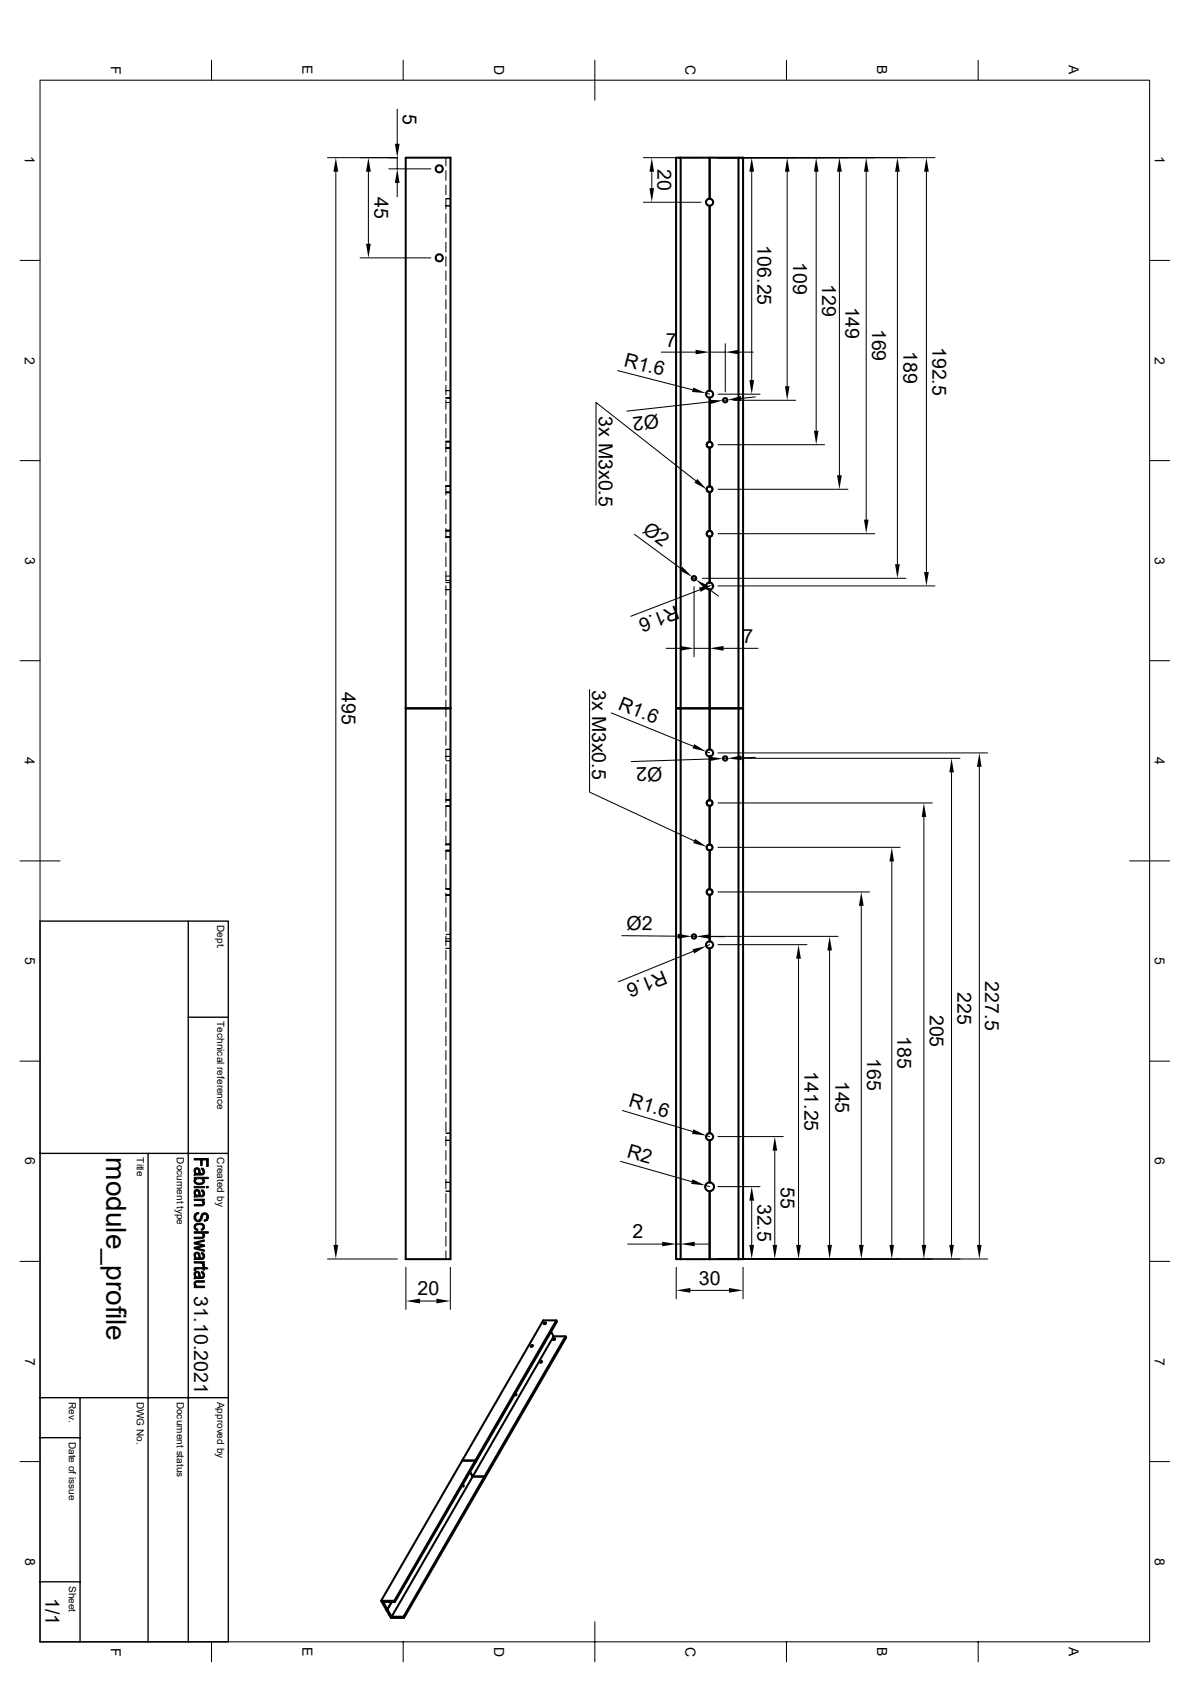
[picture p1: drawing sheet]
<svg xmlns="http://www.w3.org/2000/svg" width="297mm" height="420mm" viewBox="0 0 297 420" stroke-linecap="round" stroke-linejoin="round" font-family="sans-serif">
<g fill="none" stroke="#000" stroke-width=".51">
<path d="M101.3 39.4h11.1v275h-11.1v-137.5h11.1h-11.1zM168.7 39.4h1.2v137.5h-1.2zM169.9 39.4h7.2v10.2M184.3 39.4h-7.2v10.2M184.3 39.4h1.2v137.5h-1.2zM177.1 51.4v46.1M177.1 49.6a.89 .89 0 0 1 .9 .9 .89 .89 0 0 1-.9 .9M177.1 49.6a.89 .89 0 0 0-.9 .9 .89 .89 0 0 0 .9 .9M177.1 99.3v11.1M177.1 97.5a.89 .89 0 0 1 .9 .9 .89 .89 0 0 1-.9 .9M177.1 97.5a.89 .89 0 0 0-.9 .9 .89 .89 0 0 0 .9 .9M177.1 110.4a.7 .7 0 0 1 .7 .7 .7 .7 0 0 1-.7 .7"/>
<path d="M177.1 110.4a.7 .7 0 0 0-.7 .7 .7 .7 0 0 0 .7 .7M177.1 111.8v9.7M177.1 121.5a.7 .7 0 0 1 .7 .7 .7 .7 0 0 1-.7 .7M177.1 132.6a.7 .7 0 0 1 .7 .7 .7 .7 0 0 1-.7 .7M177.1 121.5a.7 .7 0 0 0-.7 .7 .7 .7 0 0 0 .7 .7M177.1 132.6a.7 .7 0 0 0-.7 .7 .7 .7 0 0 0 .7 .7M177.1 122.9v9.7M177.1 134v11.5M177.1 147.2v29.7h-7.2h7.2v10.2M177.1 147.2v29.7h7.2M177.1 145.5a.89 .89 0 0 1 .9 .8 .89 .89 0 0 1-.9 .9M177.1 145.5a.89 .89 0 0 0-.9 .8 .89 .89 0 0 0 .9 .9"/>
<path d="M168.7 176.9h1.2v137.5h-1.2zM184.3 176.9h-7.2v10.2M184.3 176.9h1.2v137.5h-1.2zM177.1 199.8a.7 .7 0 0 1 .7 .7 .7 .7 0 0 1-.7 .7M177.1 199.8a.7 .7 0 0 0-.7 .7 .7 .7 0 0 0 .7 .7M177.1 188.9v10.9M177.1 187.1a.89 .89 0 0 1 .9 .9 .89 .89 0 0 1-.9 .9M177.1 187.1a.89 .89 0 0 0-.9 .9 .89 .89 0 0 0 .9 .9M177.1 210.9a.7 .7 0 0 1 .7 .7 .7 .7 0 0 1-.7 .7M177.1 210.9a.7 .7 0 0 0-.7 .7 .7 .7 0 0 0 .7 .7M177.1 201.2v9.7M177.1 212.3v9.7"/>
<path d="M177.1 222a.7 .7 0 0 1 .7 .7 .7 .7 0 0 1-.7 .7M177.1 222a.7 .7 0 0 0-.7 .7 .7 .7 0 0 0 .7 .7M177.1 223.4v11.6M177.1 236.8v46.2M177.1 235a.89 .89 0 0 1 .9 .9 .89 .89 0 0 1-.9 .9M177.1 235a.89 .89 0 0 0-.9 .9 .89 .89 0 0 0 .9 .9M177.1 297.4v17h7.2M177.1 284.7v10.5M177.1 297.4v17h-7.2M177.1 295.2a1.1 1.1 0 0 1 1.1 1.1 1.1 1.1 0 0 1-1.1 1.1M177.1 283a.89 .89 0 0 1 .9 .8 .89 .89 0 0 1-.9 .9M177.1 295.2a1.1 1.1 0 0 0-1.1 1.1 1.1 1.1 0 0 0 1.1 1.1"/>
<path d="M177.1 283a.89 .89 0 0 0-.9 .8 .89 .89 0 0 0 .9 .9M132.5 336l.3-.2 .2 .2-.4 .3-.2-.1zM132.9 336.1l-.2 .2M136.2 330.5l-.3 .1M137.5 332.5l.7 1.2-20.2 35-.7-1.2 .7 1.2-20.3 35-1-1.8 1-1.9-1 1.9h-.3M138.1 334.3l.4-.1a.28 .28 0 0 1-.1 .3 .28 .28 0 0 1-.4-.1zM138.2 333.7h2.9M138.5 334.4l-.3 .2M138.9 329.7l.1 .3-20.2 35-.2-.3zM138.9 329.7h-3.3l-20.2 35M141.1 333.7l.2 .3-20.2 35-.2-.3h-2.9h2.9zM128.7 348.1l.2 .1-.1 .2z"/>
<path d="M134.7 340l.4-.2 .2 .1-.4 .4zM135.2 340.1l-.2 .1M115.4 364.7l-20.3 35 1.3 2.2M115.4 364.7h3.2M115.6 370.9h.1v.3zM95.1 399.7h3.3M96.4 401.9l1.2 2.1h3.2M97.7 403.7h3l20.2-35 .2 .3-20.3 35-.1-.3M98.6 400l-.2-.3 20.2-35 .2 .3-20.2 35h-3l1.1 1.9h-.3"/>
<circle cx="109.6" cy="42.2" r=".9"/>
<circle cx="109.6" cy="64.4" r=".9"/>
<circle cx="181" cy="99.9" r=".55"/>
<circle cx="173.2" cy="144.4" r=".55"/>
<circle cx="181" cy="189.4" r=".55"/>
<circle cx="173.2" cy="233.8" r=".55"/>
<circle cx="135.9" cy="330.4" r=".27"/>
</g>
<g fill="none" stroke="#000" stroke-width=".25">
<path d="M52.8 15v5M100.6 15v5M148.5 15v10M196.3 15v5M244.1 15v5M10 20h276.9v390h-276.9zM81.7 39.4h17.5M99.1 27.3v8.6M99.1 39.4v2.8M111.3 39.4v2M160.6 39.4h14.4M179.2 39.4h54.1"/>
<path d="M83.8 42.9v268M91.9 42.9v18M97 42.2h10.5M99.1 45.7v3.4M111.3 42.6v2.4M111.3 46.2v2.4M111.3 49.8v2.4M111.3 53.4v2.4M111.3 56.9v2.4M111.3 49.6h1.1M111.3 51.4h1.1M160.6 50.5h14.4"/>
<path d="M162.7 42.9v4.1M187.6 42.9v52M196.5 42.9v53.5M203.7 42.9v64.7M209.5 42.9v75.8M216.2 42.9v86.9M224 42.9v98M231.2 42.9v99.9M5 65h5M89.9 64.4h17.6M111.3 60.5v2.4M111.3 64.1v2.4"/>
<path d="M111.3 67.6v2.4M111.3 71.2v2.4M111.3 74.8v2.4M111.3 78.4v2.3M286.9 65h5M111.3 82v2.3M111.3 85.5v2.4M111.3 89.1v2.4M111.3 92.7v2.3M111.3 96.2v2.4M111.3 99.8v2.4M111.3 97.5h1.1"/>
<path d="M111.3 99.3h1.1M111.3 99.4h1.1M154.2 92.5l18.6 4.8M165.1 87.9h8.5M176.2 98.2l.9 .2M177.1 85.8v10.5M177.1 87.9h3.9M179.2 98.4h10.5M181 85.8v12M181.6 99.9l-1.1 .1M183.1 99.9h15.5M184.5 87.9h3.5"/>
<path d="M188.5 99.1l-3.5 .4M5 115h5M111.3 103.4v2.3M111.3 106.9v2.4M111.3 110.5v2.4M111.3 114.1v2.4M111.3 117.6v2.5M111.3 111.8h1.1M111.3 110.4h1.1M111.3 100.5h1.1M111.3 110.2h1.1M111.3 111.9h1.1"/>
<path d="M177 100.4l-20.5 2.3M179.2 111h26.6M286.9 115h5M111.3 121.2v2.4M111.3 124.8v2.4M111.3 128.4v2.4M111.3 132v2.3M111.3 135.5v2.4M111.3 139.1v2.4M111.3 122.9h1.1M111.3 121.5h1.1M111.3 134h1.1"/>
<path d="M111.3 132.6h1.1M111.3 121.3h1.1M111.3 123h1.1M111.3 132.4h1.1M111.3 134.2h1.1M158.4 133.4l11.6 8.6M173.7 120.1l-24.9-19.6v25.7M179.2 122.2h32.4M179.2 133.3h39.1M111.3 142.7v2.3M111.3 146.2v2.4M111.3 149.8v2.4"/>
<path d="M111.3 153.4v2.3M111.3 157v2.3M111.3 147.2h1.1M111.3 145.5h1.1M111.3 143.8h1.1M111.3 144.9h1.1M172.8 144.1l.9 .6M173.2 146.5v17.5M174.7 147.3l-17.3 6.6M175.3 144.4h50.8M176.5 146.8l2.8 2M177.1 149.3v14.7"/>
<path d="M179.2 146.3h54.1M5 165h5M111.3 160.5v2.4M111.3 164.1v2.4M111.3 167.7v2.4M111.3 171.2v2.4M111.3 174.8v4.2M147.2 172.2v25.6l26.1 12.2M152.6 178l20.5 8.4M166.2 161.9h3.5M173.2 161.9h3.9M180.6 161.9h8.6"/>
<path d="M286.9 165h5M111.3 199.8h1.1M111.3 188.8h1.1M111.3 187.1h1.1M111.3 180.2v2.3M111.3 183.7v2.4M111.3 187.3v2.4M111.3 190.9v2.4M111.3 194.4v2.4M111.3 198v2.4M111.3 189.9h1.1M111.3 199.6h1.1"/>
<path d="M176.3 187.7l.8 .3M177 189.5l-19.4 .7M179.2 188h67.3M181.6 189.4h-1.2M183.1 189.4h56.5M188.6 189.1l-3.6 .1M237.5 192.9v118M244.4 191.5v119.4M5 215h10M111.3 210.9h1.1M111.3 201.2h1.1M111.3 201.6v2.4"/>
<path d="M111.3 205.1v2.5M111.3 208.7v2.4M111.3 215.9v2.4M111.3 219.5v2.3M111.3 210.8h1.1M111.3 212.5h1.1M111.3 201.4h1.1M112.4 212.3h-1.1v2.4M179.2 211.6h45.5M179.2 200.5h53.5M222.6 215.1v95.8M230.6 204v106.9"/>
<path d="M281.9 215h10M111.3 223.4h1.1M111.3 222h1.1M111.3 235h1.1M111.3 236.8h1.1M111.3 223v2.4M111.3 226.6v2.4M111.3 230.2v2.3M111.3 233.7v2.4M111.3 237.3v2.4M111.3 233.3h1.1M111.3 234.4h1.1"/>
<path d="M111.3 221.9h1.1M111.3 223.6h1.1M155.2 233.6l14 .2M172.7 233.8h1.1M173.1 237.5l-18.8 7.7M175.3 233.8h33.9M177.1 235.9l-.8 .3M177.3 233.8l3.5 .1M179.2 235.9h22.2M179.2 222.7h37.8M199.3 239.4v71.5M207.1 237.3v73.6"/>
<path d="M215 226.2v84.7M111.3 240.9v2.3M111.3 244.4v2.4M111.3 248v2.4M111.3 251.6v2.4M111.3 255.2v2.4M111.3 258.7v2.4M5 265h5M111.3 262.3v2.4M111.3 265.9v2.4M111.3 269.5v2.3M111.3 273v2.4"/>
<path d="M111.3 276.6v2.4M155.3 277.3l17.6 5.2M286.9 265h5M111.3 297.4h1.1M111.3 295.2h1.1M111.3 284.7h1.1M111.3 283h1.1M111.3 280.2v2.4M111.3 283.8v2.3M111.3 287.3v2.4M111.3 290.9v2.4M111.3 294.5v2.3"/>
<path d="M111.3 298v2.4M154.9 290l17.8 5.1M176 296l1.1 .3M176.3 283.5l.8 .3M179.2 296.3h10.5M179.2 283.8h16.3M187.6 299.8v11.1M193.4 287.3v23.6M5 315h5M81.7 314.4h17.5M101.3 316.4v10.5M111.3 301.6v2.4"/>
<path d="M111.3 305.2v2.4M111.3 308.7v2.4M111.3 312.3v2.1M112.4 316.4v10.5M156.7 310.6h8.6M168.8 316.4v7.9M168.8 310.6h1.1M173.4 310.6h3.5M179.2 314.4h67.3M185.5 316.4v7.9M286.9 315h5M104.8 324.9h4.1"/>
<path d="M172.3 322.2h9.6M5 365h5M286.9 365h5M52.8 410v5M100.6 410v5M148.5 405v10M196.3 410v5M244.1 410v5"/>
<circle cx="177.1" cy="111.1" r=".86"/>
<circle cx="177.1" cy="133.3" r=".86"/>
<circle cx="177.1" cy="122.2" r=".85"/>
<circle cx="177.1" cy="200.5" r=".86"/>
<circle cx="177.1" cy="211.6" r=".85"/>
<circle cx="177.1" cy="222.7" r=".86"/>
</g>
<path d="M10 230h47v180h-47zM47 230v180M47 254h10M10 288h47M37 288v122M10 359h10M10 349h47M20 349v61M10 395h10" fill="none" stroke="#000" stroke-width=".34"/>
<g fill="#000" stroke="#000" stroke-width=".25">
<path d="M48.8 292.4v.7z" fill-rule="evenodd"/>
<path d="M48.7 294.3l.1 .6z" fill-rule="evenodd"/>
<path d="M48.8 297.8v.7z" fill-rule="evenodd"/>
<path d="M48.6 291.8a.89 .89 0 0 1 1.2 .1l-.1 1a.84 .84 0 0 0-.6-.9l-.3 .2-.1 .8a.9 .9 0 0 1-.1-1.2z" fill-rule="evenodd"/>
<path d="M48.6 297.2a.79 .79 0 0 1 1.2 .1l-.1 1.2v-.2a.6 .6 0 0 0-.2-.7 .6 .6 0 0 0-.6-.1l-.2 1a.94 .94 0 0 1-.1-1.3z" fill-rule="evenodd"/>
<path d="M50.6 299.7l.1 .6z" fill-rule="evenodd"/>
<path d="M50.3 291.6l.4 .2v.7l-.2-.4-.3-.1z" fill-rule="evenodd"/>
<path d="M50.3 297.1l.4 .1v.8l-.1-.4-.4-.2z" fill-rule="evenodd"/>
<path d="M48.5 296.2h2.5v.4h-2.5z" fill-rule="evenodd"/>
<path d="M48.5 299.4h2.5v.3h-.4v.4l-.4-.3h-1.7z" fill-rule="evenodd"/>
<path d="M48.8 292.6l.4 .4h.5l.1-1.1 .2 .6a.4 .4 0 0 0 .3 .5 .4 .4 0 0 0 .4-.5v-.7a.88 .88 0 0 1 .4 1 .88 .88 0 0 1-1 .6l-1.6 .1v-.3l.3-.1z" fill-rule="evenodd"/>
<path d="M48.5 294.5l.2-.2 .1 .6a1.1 1.1 0 0 0 1.9 0v-.6a.89 .89 0 0 1 .2 1.1 .89 .89 0 0 1-1.1 .4h-.4a.93 .93 0 0 1-.9-1.3z" fill-rule="evenodd"/>
<path d="M48.8 298.1l.3 .4h.6l.1-1.2 .2 .6a.4 .4 0 0 0 .3 .6 .4 .4 0 0 0 .4-.5v-.8a.88 .88 0 0 1 .4 1.1 .88 .88 0 0 1-1 .5l-1.6 .2v-.4l.3-.1z" fill-rule="evenodd"/>
<path d="M51.5 296.2h.5v.4h-.5z" fill-rule="evenodd"/>
<path d="M48.5 289.3h3.5v2h-.4v-1.7h-1.1v1.4h-.4v-1.4h-1.6z" fill-rule="evenodd"/>
<path d="M48.5 294h3.5v.3h-1.3v.6a1.2 1.2 0 0 0-1.9-.2v-.4h-.3z" fill-rule="evenodd"/>
<path d="M48.8 313.5v.7z" fill-rule="evenodd"/>
<path d="M48.8 318.2v.7z" fill-rule="evenodd"/>
<path d="M48.6 316.5h.3v.7h-.4l-.1-.3z" fill-rule="evenodd"/>
<path d="M48.6 305.8l.2-.1v.9l.6 .3v.4a.88 .88 0 0 1-.9-.5 .88 .88 0 0 1 .1-1z" fill-rule="evenodd"/>
<path d="M48.8 303l.8-.3 .1 .4a.86 .86 0 0 0-.9 .9z" fill-rule="evenodd"/>
<path d="M48.6 312.8a.79 .79 0 0 1 1.2 .2l-.1 1.1v-.2a.61 .61 0 0 0-.2-.6 .61 .61 0 0 0-.6-.2l-.2 1a.92 .92 0 0 1-.1-1.3z" fill-rule="evenodd"/>
<path d="M48.5 317.7a.83 .83 0 0 1 1.3 0l-.1 1.2v-.1a.84 .84 0 0 0-.6-1l-.3 .2-.1 .9-.3-.5z" fill-rule="evenodd"/>
<path d="M50.2 306.9l.3-.2 .2-.3v.7l-.5 .1z" fill-rule="evenodd"/>
<path d="M50.3 312.7l.4 .2v.7l-.1-.4-.4-.1z" fill-rule="evenodd"/>
<path d="M50.3 317.5l.4 .1v.8v-.3l-.5-.3z" fill-rule="evenodd"/>
<path d="M48.5 310.2l2.5-.6v.3l-2 .5z" fill-rule="evenodd"/>
<path d="M48.5 311.4l1.9-.4 .6 .2-1.9 .5z" fill-rule="evenodd"/>
<path d="M48.5 311.4l2.5 .7v.4l-2.5-.7z" fill-rule="evenodd"/>
<path d="M48.5 310.2l2.5 .7v.3l-2.5-.6z" fill-rule="evenodd"/>
<path d="M48.5 315h2.5v.3h-.4v.5l-.4-.4h-1.7z" fill-rule="evenodd"/>
<path d="M48.5 300.8l1.9-.1 .3-.2v-.7a.76 .76 0 0 1 .3 1 .76 .76 0 0 1-1 .3h-1.5z" fill-rule="evenodd"/>
<path d="M48.8 305.7l.3-.2 .7-.1a.94 .94 0 0 1 1.1 .5 .94 .94 0 0 1-.2 1.1v-.6a1.08 1.08 0 0 0-.9-.6 1.08 1.08 0 0 0-1 .6z" fill-rule="evenodd"/>
<path d="M48.5 308.9h1.9l.3-.3v-.7a.76 .76 0 0 1 .3 1 .76 .76 0 0 1-.9 .4h-1.6z" fill-rule="evenodd"/>
<path d="M48.8 313.7l.3 .4h.6l.1-1.1 .1 .3a.5 .5 0 0 0 .1 .6 .5 .5 0 0 0 .6 .1l.1-1.1a.88 .88 0 0 1 .4 1 .88 .88 0 0 1-1 .6l-1.6 .1v-.4h.3z" fill-rule="evenodd"/>
<path d="M50.6 315.3l.5 .4-.2 .5-.4-.1z" fill-rule="evenodd"/>
<path d="M48.8 318.5l.4 .4h.5l.1-1.2 .2 .6a.39 .39 0 0 0 .3 .6 .39 .39 0 0 0 .4-.5v-.8a.88 .88 0 0 1 .4 1.1 .88 .88 0 0 1-1 .5l-1.6 .2v-.4l.3-.1z" fill-rule="evenodd"/>
<path d="M51.6 303.9v.9l-.6 .2v-.4l.5-.3z" fill-rule="evenodd"/>
<path d="M48.9 316.5h1.8v-.3h.3v.3h.6l.3 .3h-.9v.4h-.3v-.4h-1.8v.2z" fill-rule="evenodd"/>
<path d="M48.5 307.6h3.5v.3h-1.3v.6l-.2-.4-.3-.2h-1.7z" fill-rule="evenodd"/>
<path d="M48.7 303.1l.1-.1v1a.65 .65 0 0 0 .7 .7 .65 .65 0 0 0 .6-.9 1.03 1.03 0 0 1 1.5-.8 1.03 1.03 0 0 1 0 1.8v-.9a.55 .55 0 0 0-.6-.7 .55 .55 0 0 0-.5 .7 1.1 1.1 0 0 1-1.5 1 1.1 1.1 0 0 1-.3-1.8z" fill-rule="evenodd"/>
<path d="M48.8 320.6l.1 .6z" fill-rule="evenodd"/>
<path d="M48.6 320l.5-.2h1.9v.4l-2.1 .1-.1 .8a.78 .78 0 0 1-.2-1.1z" fill-rule="evenodd"/>
<path d="M48.5 321.2h.4v-.3l.4 .2h1.7v.4h-2.5z" fill-rule="evenodd"/>
</g>
<g fill="#000">
<path d="M98.6 35.9h1.1l-.6 3.5zM83.8 39.4l.6 3.5h-1.2zM91.9 39.4l.6 3.5h-1.1zM99.1 42.2l.6 3.5h-1.1zM162.7 39.4l.5 3.5h-1.1zM162.1 47h1.1l-.5 3.5zM187.6 39.4l.6 3.5h-1.2zM196.5 39.4l.6 3.5h-1.2zM203.7 39.4l.6 3.5h-1.1zM209.5 39.4l.6 3.5h-1.2zM216.2 39.4l.6 3.5h-1.2zM224 39.4l.6 3.5h-1.2z"/>
<path d="M231.2 39.4l.6 3.5h-1.2zM91.4 60.9h1.1l-.6 3.5zM173 96.8l3.2 1.4-3.5-.3zM173.6 87.3l3.5 .6-3.5 .6zM181 87.9l3.5-.6v1.2zM187 94.9h1.2l-.6 3.5zM195.9 96.4h1.2l-.6 3.5zM174 119.6l2.4 2.6-3.1-1.7zM176.9 99.8l3.6 .2-3.5 1zM181.6 99.9l3.4-1 .1 1.2zM203.2 107.6h1.1l-.6 3.4zM208.9 118.7h1.2l-.6 3.5z"/>
<path d="M215.6 129.8h1.2l-.6 3.5zM170.3 141.5l2.5 2.6-3.2-1.6zM174.5 146.7l3.4-.7-3 1.8zM173.7 144.7l3.1 1.6-.7 .9zM223.4 140.9h1.2l-.6 3.5zM230.6 142.8h1.2l-.6 3.5zM169.7 161.3l3.5 .6-3.5 .6zM177.1 161.9l3.5-.6v1.2zM173.3 185.8l3 1.9-3.5-.8zM176.9 188.9l3.5 .5-3.4 .7zM181.6 189.4l3.4-.8 .1 1.2zM237.5 189.4l.6 3.5h-1.2z"/>
<path d="M244.4 188l.6 3.5h-1.2zM173.5 209.5l2.9 2-3.4-1zM222.6 211.6l.5 3.5h-1.1zM230.6 200.5l.6 3.5h-1.2zM169.2 233.2l3.5 .6-3.5 .6zM172.8 237l3.5-.8-3 1.9zM173.8 233.8l3.5-.5v1.1zM199.3 235.9l.6 3.5h-1.2zM207.1 233.8l.5 3.5h-1.1zM215 222.7l.6 3.5h-1.2zM172.8 294.5l3.2 1.5-3.5-.4zM173.1 282l3.2 1.5-3.6-.4z"/>
<path d="M187.6 296.3l.6 3.5h-1.2zM193.4 283.8l.6 3.5h-1.2zM83.2 310.9h1.2l-.6 3.5zM165.3 310l3.5 .6-3.5 .6zM169.9 310.6l3.5-.6v1.2zM187 310.9h1.2l-.6 3.5zM192.8 310.9h1.2l-.6 3.5zM198.7 310.9h1.2l-.6 3.5zM206.5 310.9h1.1l-.5 3.5zM214.4 310.9h1.2l-.6 3.5zM222 310.9h1.1l-.5 3.5zM230 310.9h1.2l-.6 3.5z"/>
<path d="M236.9 310.9h1.2l-.6 3.5zM243.8 310.9h1.2l-.6 3.5zM101.3 324.9l3.5-.6v1.2zM108.9 324.3l3.5 .6-3.5 .6zM168.8 322.2l3.5-.6v1.2zM181.9 321.6l3.6 .6-3.6 .6z"/>
</g>
<text font-size="7" x="26.5" y="289" transform="rotate(90 26.5 289)">module_profile</text>
<g font-size="4.9">
<text x="100.6" y="28.4" transform="rotate(90 100.6 28.4)">5</text>
<text x="164.1" y="42.3" transform="rotate(90 164.1 42.3)">20</text>
<text x="93.4" y="49.2" transform="rotate(90 93.4 49.2)">45</text>
<text x="189.1" y="61.3" transform="rotate(90 189.1 61.3)">106.25</text>
<text x="197.9" y="65.4" transform="rotate(90 197.9 65.4)">109</text>
<text x="205.2" y="71" transform="rotate(90 205.2 71)">129</text>
<text x="211" y="76.5" transform="rotate(90 211 76.5)">149</text>
<text x="217.7" y="82.1" transform="rotate(90 217.7 82.1)">169</text>
<text x="166.2" y="86.5">7</text>
<text x="225.5" y="87.6" transform="rotate(90 225.5 87.6)">189</text>
<text x="232.7" y="86.6" transform="rotate(90 232.7 86.6)">192.5</text>
<text x="155.5" y="91.4" transform="rotate(14 155.5 91.4)">R1.6</text>
<text x="149.4" y="104" transform="rotate(90 149.4 104)">3x M3x0.5</text>
<text x="164.3" y="103.4" transform="rotate(174 164.3 103.4)">Ø2</text>
<text x="160.2" y="132.9" transform="rotate(36 160.2 132.9)">Ø2</text>
<text x="168.7" y="151.1" transform="rotate(159 168.7 151.1)">R1.6</text>
<text x="185.3" y="160.5">7</text>
<text x="85.3" y="172.8" transform="rotate(90 85.3 172.8)">495</text>
<text x="147.8" y="172.2" transform="rotate(90 147.8 172.2)">3x M3x0.5</text>
<text x="154" y="177" transform="rotate(22 154 177)">R1.6</text>
<text x="165.3" y="191.4" transform="rotate(178 165.3 191.4)">Ø2</text>
<text x="156.4" y="232.1" transform="rotate(1 156.4 232.1)">Ø2</text>
<text x="165.6" y="242.2" transform="rotate(158 165.6 242.2)">R1.6</text>
<text x="245.9" y="245.1" transform="rotate(90 245.9 245.1)">227.5</text>
<text x="239" y="247.8" transform="rotate(90 239 247.8)">225</text>
<text x="232.1" y="253.4" transform="rotate(90 232.1 253.4)">205</text>
<text x="224" y="258.7" transform="rotate(90 224 258.7)">185</text>
<text x="200.8" y="267.5" transform="rotate(90 200.8 267.5)">141.25</text>
<text x="208.5" y="269.8" transform="rotate(90 208.5 269.8)">145</text>
<text x="216.4" y="264.3" transform="rotate(90 216.4 264.3)">165</text>
<text x="156.7" y="276.2" transform="rotate(17 156.7 276.2)">R1.6</text>
<text x="156.3" y="288.9" transform="rotate(16 156.3 288.9)">R2</text>
<text x="194.9" y="296.4" transform="rotate(90 194.9 296.4)">55</text>
<text x="189.1" y="300.6" transform="rotate(90 189.1 300.6)">32.5</text>
<text x="157.9" y="309.2">2</text>
<text x="48.5" y="323.5" transform="rotate(90 48.5 323.5)">31.10.2021</text>
<text x="104.2" y="323.4">20</text>
<text x="174.4" y="320.8">30</text>
<text x="11.3" y="399.1" transform="rotate(90 11.3 399.1)">1/1</text>
</g>
<g font-size="3.5">
<text x="27.6" y="16.4" transform="rotate(90 27.6 16.4)">F</text>
<text x="75.5" y="16.3" transform="rotate(90 75.5 16.3)">E</text>
<text x="123.3" y="16.3" transform="rotate(90 123.3 16.3)">D</text>
<text x="171.1" y="16.3" transform="rotate(90 171.1 16.3)">C</text>
<text x="218.9" y="16.3" transform="rotate(90 218.9 16.3)">B</text>
<text x="266.8" y="16.3" transform="rotate(90 266.8 16.3)">A</text>
<text x="6.2" y="39" transform="rotate(90 6.2 39)">1</text>
<text x="288.2" y="39" transform="rotate(90 288.2 39)">1</text>
<text x="6.2" y="89" transform="rotate(90 6.2 89)">2</text>
<text x="288.2" y="89" transform="rotate(90 288.2 89)">2</text>
<text x="6.3" y="139" transform="rotate(90 6.3 139)">3</text>
<text x="288.2" y="139" transform="rotate(90 288.2 139)">3</text>
<text x="6.2" y="189" transform="rotate(90 6.2 189)">4</text>
<text x="288.2" y="189" transform="rotate(90 288.2 189)">4</text>
<text x="6.3" y="239" transform="rotate(90 6.3 239)">5</text>
<text x="288.2" y="239" transform="rotate(90 288.2 239)">5</text>
<text x="6.3" y="289" transform="rotate(90 6.3 289)">6</text>
<text x="288.2" y="289" transform="rotate(90 288.2 289)">6</text>
<text x="6.3" y="339" transform="rotate(90 6.3 339)">7</text>
<text x="288.2" y="339" transform="rotate(90 288.2 339)">7</text>
<text x="6.3" y="389" transform="rotate(90 6.3 389)">8</text>
<text x="288.2" y="389" transform="rotate(90 288.2 389)">8</text>
<text x="27.6" y="411.4" transform="rotate(90 27.6 411.4)">F</text>
<text x="75.5" y="411.3" transform="rotate(90 75.5 411.3)">E</text>
<text x="123.3" y="411.2" transform="rotate(90 123.3 411.2)">D</text>
<text x="171.1" y="411.2" transform="rotate(90 171.1 411.2)">C</text>
<text x="218.9" y="411.3" transform="rotate(90 218.9 411.3)">B</text>
<text x="266.8" y="411.3" transform="rotate(90 266.8 411.3)">A</text>
</g>
<g font-size="2.5">
<text x="54.2" y="231" transform="rotate(90 54.2 231)">Dept.</text>
<text x="54.2" y="255" transform="rotate(90 54.2 255)">Technical reference</text>
<text x="34.2" y="289" transform="rotate(90 34.2 289)">Title</text>
<text x="44.2" y="289" transform="rotate(90 44.2 289)">Document type</text>
<text x="54.2" y="289" transform="rotate(90 54.2 289)">Created by</text>
<text x="17.2" y="350" transform="rotate(90 17.2 350)">Rev.</text>
<text x="34.2" y="350" transform="rotate(90 34.2 350)">DWG No.</text>
<text x="44.2" y="350" transform="rotate(90 44.2 350)">Document status</text>
<text x="54.2" y="350" transform="rotate(90 54.2 350)">Approved by</text>
<text x="17.2" y="360" transform="rotate(90 17.2 360)">Date of issue</text>
<text x="17.2" y="396" transform="rotate(90 17.2 396)">Sheet</text>
</g>
</svg>
